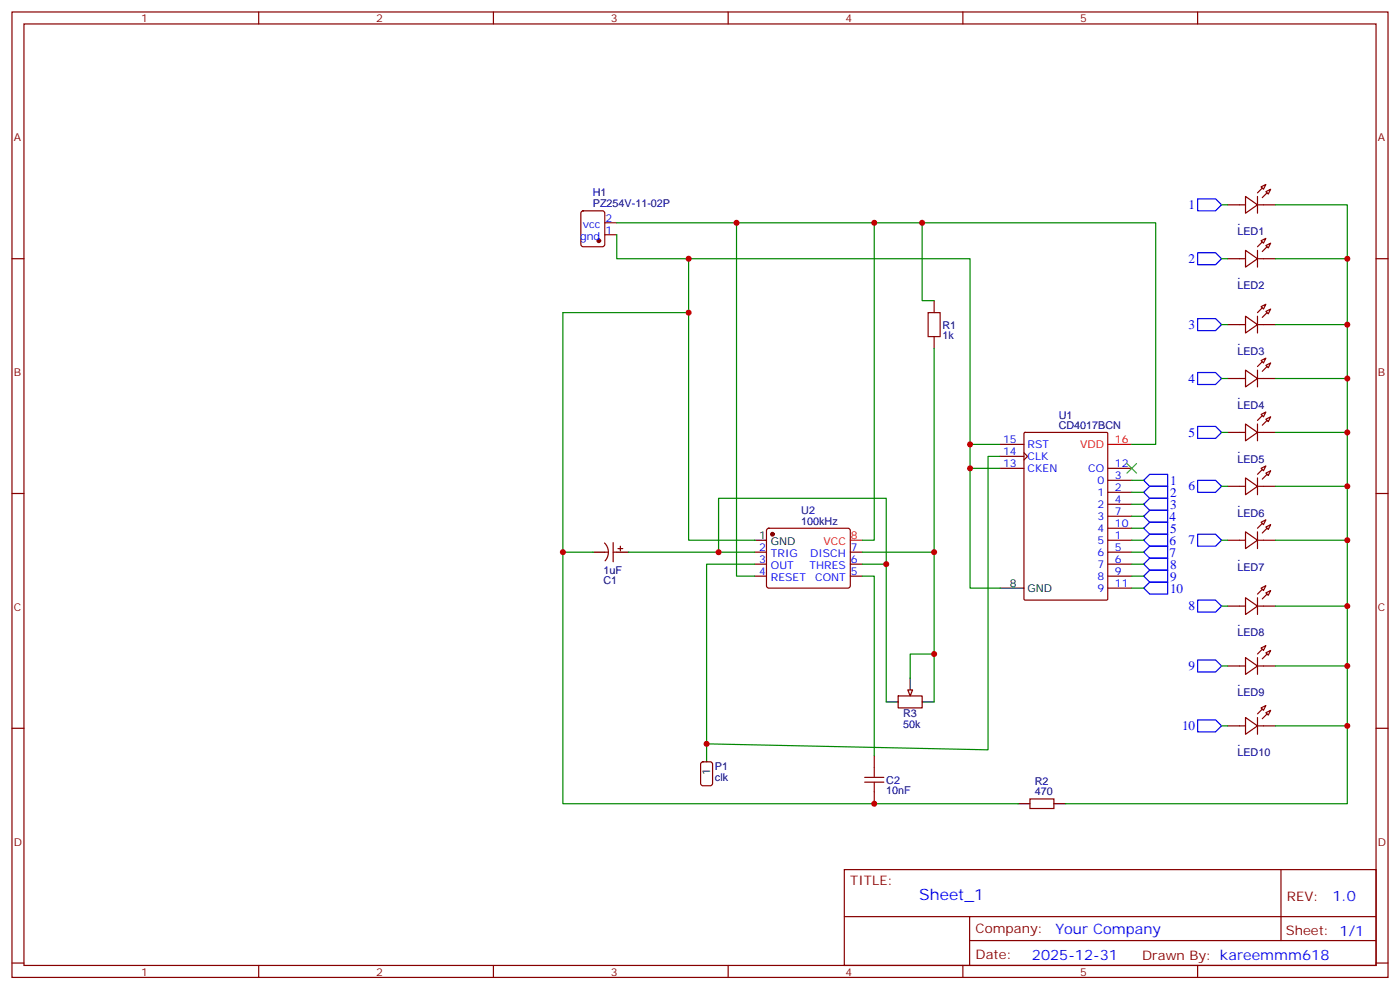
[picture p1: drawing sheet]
<svg xmlns="http://www.w3.org/2000/svg" width="412mm" height="292mm" viewBox="0 0 412 292" stroke-linecap="round" stroke-linejoin="round" font-family="sans-serif">
<g fill="none" stroke="#870000" stroke-width=".35">
<path d="M3.5 3.5h405.4v284.4h-405.4zM7.1 7.1h398.2v277.2h-398.2zM76.2 3.5v3.6M145.3 3.5v3.6M214.5 3.5v3.6M283.6 3.5v3.6M352.8 3.5v3.6M3.5 76.2h3.6M171.3 62.3l.5-.2h5.6l.7 .4 .1 9.5-.5 .6-5.9 .1-.6-.5-.1-9.4zM178.2 69.1h3.5M178.2 65.6h3.5M405.3 76.2h3.6"/>
<path d="M275.2 88.5v3.6M275.2 99.1v3.6M294.6 137.9h7M294.6 130.9h7M294.6 134.4h7M301.6 133.3l1.1 1.1-1.1 1.1M301.7 127.5l.3-.1h24l.3 .1v48.9l-.2 .3h-24.1l-.3-.1zM326.3 137.9h7.1M3.5 145.3h3.6M178.1 159.9a3.8 3.8 0 0 1 .1 5.3M180.6 159.8v5.7M226 155.8l.5-.2h23.3l.5 .2 .2 .5-.1 16.5-.6 .4-23.6-.1-.4-.6v-16.2z"/>
<path d="M326.3 159.1h7.1M326.3 145h7.1M326.3 141.5h7.1M326.3 148.5h7.1M326.3 152h7.1M326.3 155.6h7.1M405.3 145.3h3.6M178.2 162.6h1M180.6 162.6h1.1M182 161.6h1.4M182.7 160.9v1.4M222.2 162.6h3.6"/>
<path d="M222.2 166.2h3.6M222.2 169.7h3.6M250.5 162.6h3.5M250.5 166.2h3.5M250.5 169.7h3.5M326.3 162.6h7.1M326.3 166.2h7.1M326.3 169.7h7.1M326.3 173.2h7.1M3.5 214.5h3.6M264.6 205h7v3.5h-7zM405.3 214.5h3.6"/>
<path d="M206.6 224.6l.5-.2h2.1l.6 .4 .1 5.9-.5 .7h-2.3l-.7-.4v-5.9zM257.5 222.6v3.5M257.5 233.2v3.5M303.4 235.3h7v2.8h-7zM248.7 256.1h156.6v28.2h-156.6zM377.3 256.1v20.9M248.7 270h156.5M285.6 277h119.6M285.6 270v14.1M3.5 283.6h3.6M76.2 284.3v3.6M145.3 284.3v3.6"/>
<path d="M214.5 284.3v3.6M283.6 284.3v3.6M352.8 284.3v3.6M405.3 283.6h3.6"/>
</g>
<path d="M222.2 159.1h3.6M174.6 162.6h3.6M181.7 162.6h3.5M294.6 173.2h7M268.1 199.7v3.5M261.1 206.7h3.5M271.6 206.7h3.6M208.1 220.8v3.6M299.9 236.7h3.5M310.4 236.7h3.6" fill="none" stroke="#000" stroke-width=".35"/>
<path d="M326.3 130.9h7.1M250.5 159.1h3.5" fill="none" stroke="#f00" stroke-width=".35"/>
<g fill="#870000" stroke="#870000" stroke-width=".35">
<circle cx="227.5" cy="157.3" r=".53"/>
<circle cx="176.4" cy="70.9" r=".53"/>
</g>
<path d="M273.4 92.1h3.5v7h-3.5zM254.7 230.4h5.6M254.7 229h5.6M257.5 226.1v2.9M257.5 230.4v2.8" fill="none" stroke="#a10000" stroke-width=".35"/>
<path d="M267.4 203.2h1.4l-.7 1.8z" fill="#f0f0f0" stroke="#870000" stroke-width=".35"/>
<g fill="none" stroke="#870000" stroke-width=".35">
<path d="M366.9 57.9l3.5 2.4-3.5 2.5zM370.4 57.9v4.9M371.5 55l1.4-.7-.7 1.4zM372.9 56.4l1.4-.7-.7 1.5zM361.6 60.3h5.3M361.6 76.2h5.3M366.9 73.7l3.5 2.5-3.5 2.5zM370.4 60.3h5.3M370.4 73.7v5M370.4 76.2h5.3M371.5 70.9l1.4-.7-.7 1.4zM372.9 72.3l1.4-.7-.7 1.4z"/>
<path d="M361.6 95.6h5.3M366.9 93.1l3.5 2.5-3.5 2.5zM370.4 93.1v5M370.4 95.6h5.3M371.5 90.3l1.4-.7-.7 1.4zM372.9 91.7l1.4-.7-.7 1.4zM361.6 111.5h5.3M366.9 109l3.5 2.5-3.5 2.4zM370.4 109v4.9M370.4 111.5h5.3M371.5 106.2l1.4-.7-.7 1.4zM372.9 107.6l1.4-.7-.7 1.4z"/>
<path d="M361.6 127.4h5.3M366.9 124.9l3.5 2.5-3.5 2.4zM370.4 124.9v4.9M370.4 127.4h5.3M371.5 122.1l1.4-.7-.7 1.4zM371.5 137.9l1.4-.7-.7 1.4zM372.9 123.5l1.4-.7-.7 1.4zM372.9 139.3l1.4-.7-.7 1.5zM361.6 143.2h5.3M361.6 159.1h5.3M366.9 140.8l3.5 2.4-3.5 2.5zM366.9 156.6l3.5 2.5-3.5 2.5z"/>
<path d="M370.4 140.8v4.9M370.4 156.6v5M370.4 143.2h5.3M370.4 159.1h5.3M371.5 153.8l1.4-.7-.7 1.4zM372.9 155.2l1.4-.7-.7 1.4zM361.6 178.5h5.3M366.9 176l3.5 2.5-3.5 2.5zM370.4 176v5M370.4 178.5h5.3M371.5 173.2l1.4-.7-.7 1.4zM372.9 174.6l1.4-.7-.7 1.4z"/>
<path d="M361.6 196.1h5.3M366.9 193.7l3.5 2.4-3.5 2.5zM370.4 193.7v4.9M370.4 196.1h5.3M371.5 190.9l1.4-.8-.7 1.5zM372.9 192.3l1.4-.7-.7 1.4zM361.6 213.8h5.3M366.9 211.3l3.5 2.5-3.5 2.5zM370.4 211.3v5M370.4 213.8h5.3M371.5 208.5l1.4-.7-.7 1.4zM372.9 209.9l1.4-.7-.7 1.4z"/>
</g>
<g fill="#870000" stroke="#870000" stroke-width=".35">
<path d="M371.8 58.2l1.4-1.4z"/>
<path d="M370.4 56.8l1.4-1.4z"/>
<path d="M371.8 74.1l1.4-1.4z"/>
<path d="M370.4 72.7l1.4-1.4z"/>
<path d="M371.8 93.5l1.4-1.4z"/>
<path d="M371.8 90.7l-1.4 1.4z"/>
<path d="M371.8 109.4l1.4-1.4z"/>
<path d="M371.8 106.5l-1.4 1.5z"/>
<path d="M371.8 125.2l1.4-1.4z"/>
<path d="M371.8 122.4l-1.4 1.4z"/>
<path d="M371.8 141.1l1.4-1.4z"/>
<path d="M371.8 138.3l-1.4 1.4z"/>
<path d="M371.8 157l1.4-1.4z"/>
<path d="M371.8 154.2l-1.4 1.4z"/>
<path d="M371.8 176.4l1.4-1.4z"/>
<path d="M370.4 175l1.4-1.4z"/>
<path d="M371.8 194l1.4-1.4z"/>
<path d="M370.4 192.6l1.4-1.4z"/>
<path d="M371.8 211.7l1.4-1.4z"/>
<path d="M370.4 210.3l1.4-1.5z"/>
</g>
<g fill="none" stroke="#008700" stroke-width=".35">
<path d="M181.7 65.6h158.7v65.3h-7M181.7 69.1v7.1h104.1v97h8.8M202.8 76.2v82.9h19.4M217 65.6v104.1h5.2M257.5 65.6v93.5h-3.5M271.6 65.6v22.9h3.6M359.8 76.2h1.8M359.8 60.3h1.8M375.7 60.3h21.2v176.4h-82.9M375.7 76.2h21.2M202.8 92.1h-37v70.5M359.8 95.6h1.8"/>
<path d="M375.7 95.6h21.2M275.2 102.7v104M359.8 111.5h1.8M375.7 111.5h21.2M285.8 137.9h8.8M285.8 130.9h8.8M294.6 134.4h-3.6v86.4l-82.9-1.7M359.8 127.4h1.8M375.7 127.4h21.2M333.4 159.1h3.5M333.4 141.5h3.5M333.4 145h3.5"/>
<path d="M333.4 148.5h3.5M333.4 152h3.5M333.4 155.6h3.5M359.8 159.1h1.8M359.8 143.2h1.8M375.7 159.1h21.2M375.7 143.2h21.2M174.6 162.6h-8.8v74.1h134.1M185.2 162.6h37M211.7 162.6v-15.8h49.4v19.4M222.2 166.2h-14.1v54.6M254 169.7h3.5v52.9"/>
<path d="M254 166.2h7.1v40.5M254 162.6h21.2M333.4 162.6h3.5M333.4 166.2h3.5M333.4 169.7h3.5M333.4 173.2h3.5M359.8 178.5h1.8M375.7 178.5h21.2M275.2 192.6h-7.1v7.1M359.8 196.1h1.8M375.7 196.1h21.2M359.8 213.8h1.8"/>
<path d="M375.7 213.8h21.2"/>
</g>
<path d="M332 136.5l2.8 2.8M334.8 136.5l-2.8 2.8" fill="none" stroke="#3c3" stroke-width=".35"/>
<g fill="none" stroke="#00f" stroke-width=".35">
<path d="M352.8 58.6h5.3l1.7 1.7-1.7 1.8h-5.3zM352.8 74.4h5.3l1.7 1.8-1.7 1.8h-5.3zM352.8 93.8h5.3l1.7 1.8-1.7 1.8h-5.3zM352.8 109.7h5.3l1.7 1.8-1.7 1.7h-5.3zM352.8 125.6h5.3l1.7 1.8-1.7 1.7h-5.3zM336.9 155.6l1.8-1.8h5.3v3.5h-5.3zM336.9 148.5l1.8-1.7h5.3v3.5h-5.3zM336.9 141.5l1.8-1.8h5.3v3.5h-5.3zM338.7 157.3h5.3v3.6h-5.3l-1.8-1.8zM338.7 150.3h5.3v3.5h-5.3l-1.8-1.8zM338.7 143.2h5.3v3.6h-5.3l-1.8-1.8zM352.8 157.3h5.3l1.7 1.8-1.7 1.8h-5.3z"/>
<path d="M352.8 141.5h5.3l1.7 1.7-1.7 1.8h-5.3zM336.9 162.6l1.8-1.7h5.3v3.5h-5.3zM338.7 171.4h5.3v3.6h-5.3l-1.8-1.8zM338.7 167.9h5.3v3.5h-5.3l-1.8-1.7zM338.7 164.4h5.3v3.5h-5.3l-1.8-1.7zM352.8 176.7h5.3l1.7 1.8-1.7 1.8h-5.3zM352.8 194.4h5.3l1.7 1.7-1.7 1.8h-5.3zM352.8 212h5.3l1.7 1.8-1.7 1.7h-5.3z"/>
</g>
<g fill="#c00">
<circle cx="257.5" cy="236.7" r=".88"/>
<circle cx="396.9" cy="213.8" r=".88"/>
<circle cx="396.9" cy="196.1" r=".88"/>
<circle cx="396.9" cy="178.5" r=".88"/>
<circle cx="396.9" cy="159.1" r=".88"/>
<circle cx="396.9" cy="143.2" r=".88"/>
<circle cx="396.9" cy="127.4" r=".88"/>
<circle cx="396.9" cy="111.5" r=".88"/>
<circle cx="396.9" cy="95.6" r=".88"/>
<circle cx="396.9" cy="76.2" r=".88"/>
<circle cx="257.5" cy="65.6" r=".88"/>
<circle cx="271.6" cy="65.6" r=".88"/>
<circle cx="208.1" cy="219.1" r=".88"/>
<circle cx="275.2" cy="192.6" r=".88"/>
<circle cx="202.8" cy="76.2" r=".88"/>
<circle cx="165.8" cy="162.6" r=".88"/>
<circle cx="202.8" cy="92.1" r=".88"/>
<circle cx="261.1" cy="166.2" r=".88"/>
<circle cx="211.7" cy="162.6" r=".88"/>
<circle cx="285.8" cy="137.9" r=".88"/>
<circle cx="285.8" cy="130.9" r=".88"/>
<circle cx="217" cy="65.6" r=".88"/>
<circle cx="275.2" cy="162.6" r=".88"/>
</g>
<text font-size="4.6" fill="#00f" x="270.8" y="265.1">Sheet_1</text>
<g font-size="4.2" fill="#00f">
<text x="392.5" y="265.4">1.0</text>
<text x="310.9" y="274.9">Your Company</text>
<text x="304" y="282.7">2025-12-31</text>
</g>
<g font-size="3.9" fill="#00f">
<text x="350.1" y="61.5">1</text>
<text x="350.1" y="77.4">2</text>
<text x="350.1" y="96.8">3</text>
<text x="350.1" y="112.7">4</text>
<text x="350.1" y="128.6">5</text>
<text x="344.7" y="142.8">1</text>
<text x="344.7" y="149.8">3</text>
<text x="344.7" y="146.3">2</text>
<text x="350.1" y="144.4">6</text>
<text x="344.5" y="153.4">4</text>
<text x="344.5" y="160.4">6</text>
<text x="344.7" y="156.9">5</text>
<text x="350.1" y="160.3">7</text>
<text x="344.5" y="163.9">7</text>
<text x="344.7" y="167.5">8</text>
<text x="344.7" y="171">9</text>
<text x="344.7" y="174.5">10</text>
<text x="350.1" y="179.7">8</text>
<text x="350.1" y="197.4">9</text>
<text x="348.2" y="215">10</text>
</g>
<g font-size="3.9" fill="#800">
<text x="250.5" y="260.7">TITLE:</text>
<text x="379.1" y="265.4">REV:</text>
<text x="287.4" y="274.9">Company:</text>
<text x="378.7" y="275.5">Sheet: 1/1</text>
<text x="287.4" y="282.6">Date:</text>
<text x="336.4" y="282.7">Drawn By: kareemmm618</text>
</g>
<g font-size="3.2" fill="#800">
<text x="41.6" y="6.5">1</text>
<text x="110.8" y="6.5">2</text>
<text x="179.9" y="6.5">3</text>
<text x="249.1" y="6.5">4</text>
<text x="318.2" y="6.5">5</text>
<text x="4.1" y="41.6">A</text>
<text x="405.9" y="41.6">A</text>
<text x="4.1" y="110.8">B</text>
<text x="405.9" y="110.8">B</text>
<text x="4.1" y="179.9">C</text>
<text x="405.9" y="179.9">C</text>
<text x="4.1" y="249.1">D</text>
<text x="405.9" y="249.1">D</text>
<text x="41.6" y="287.3">1</text>
<text x="110.8" y="287.3">2</text>
<text x="179.9" y="287.3">3</text>
<text x="249.1" y="287.3">4</text>
<text x="318.2" y="287.3">5</text>
</g>
<g font-size="3.2" fill="#000080">
<text x="174.6" y="57.9">H1</text>
<text x="174.6" y="61">PZ254V-11-02P</text>
<text x="364.5" y="66.3">.</text>
<text x="364.5" y="69.3">LED1</text>
<text x="364.5" y="82.2">.</text>
<text x="364.5" y="85.1">LED2</text>
<text x="277.6" y="99.7">1k</text>
<text x="277.6" y="96.8">R1</text>
<text x="364.5" y="101.6">.</text>
<text x="364.5" y="104.5">LED3</text>
<text x="364.5" y="117.5">.</text>
<text x="311.9" y="123.3">U1</text>
<text x="364.5" y="120.4">LED4</text>
<text x="311.9" y="126.3">CD4017BCN</text>
<text x="364.5" y="133.3">.</text>
<text x="364.5" y="136.3">LED5</text>
<text x="364.5" y="149.2">.</text>
<text x="236" y="154.5">100kHz</text>
<text x="236" y="151.5">U2</text>
<text x="364.5" y="152.2">LED6</text>
<text x="364.5" y="165.1">.</text>
<text x="177.8" y="169">1uF</text>
<text x="177.8" y="171.9">C1</text>
<text x="364.5" y="168">LED7</text>
<text x="364.5" y="184.5">.</text>
<text x="364.5" y="187.4">LED8</text>
<text x="364.5" y="202.1">.</text>
<text x="364.5" y="205.1">LED9</text>
<text x="266" y="214.5">50k</text>
<text x="266" y="211.3">R3</text>
<text x="364.5" y="219.8">.</text>
<text x="210.6" y="226.9">P1</text>
<text x="364.5" y="222.7">LED10</text>
<text x="210.6" y="230.1">clk</text>
<text x="261.1" y="233.8">10nF</text>
<text x="261.1" y="230.8">C2</text>
<text x="304.8" y="231.2">R2</text>
<text x="304.8" y="234.2">470</text>
</g>
<g font-size="3.2" fill="#00f">
<text x="178.3" y="65.3">2</text>
<text x="170.9" y="70.6">gnd</text>
<text x="171.7" y="67">vcc</text>
<text x="178.3" y="68.8">1</text>
<text x="295.5" y="130.5">15</text>
<text x="302.7" y="131.9">RST</text>
<text x="295.5" y="134.1">14</text>
<text x="295.5" y="137.6">13</text>
<text x="302.7" y="135.5">CLK</text>
<text x="328.4" y="137.6">12</text>
<text x="302.7" y="139">CKEN</text>
<text x="320.5" y="139">CO</text>
<text x="323.2" y="142.5">0</text>
<text x="328.4" y="141.1">3</text>
<text x="323.2" y="146.1">1</text>
<text x="323.2" y="149.6">2</text>
<text x="328.4" y="144.6">2</text>
<text x="328.4" y="148.2">4</text>
<text x="323.2" y="153.1">3</text>
<text x="328.4" y="151.7">7</text>
<text x="328.4" y="155.2">10</text>
<text x="323.2" y="160.2">5</text>
<text x="323.2" y="156.6">4</text>
<text x="328.4" y="158.8">1</text>
<text x="223.6" y="162.3">2</text>
<text x="223.6" y="165.8">3</text>
<text x="227.1" y="164">TRIG</text>
<text x="227.1" y="167.6">OUT</text>
<text x="238.4" y="167.6">THRES</text>
<text x="238.6" y="164">DISCH</text>
<text x="250.6" y="165.8">6</text>
<text x="250.6" y="162.3">7</text>
<text x="323.2" y="163.7">6</text>
<text x="323.2" y="167.2">7</text>
<text x="328.4" y="162.3">5</text>
<text x="328.4" y="165.8">6</text>
<text x="223.6" y="169.3">4</text>
<text x="227.1" y="171.1">RESET</text>
<text x="240.1" y="171.1">CONT</text>
<text x="250.6" y="169.3">5</text>
<text x="323.2" y="170.7">8</text>
<text x="328.4" y="169.3">9</text>
<text x="328.4" y="172.9">11</text>
<text x="323.2" y="174.3">9</text>
</g>
<g font-size="3.2" fill="#f00">
<text x="318.2" y="131.9">VDD</text>
<text x="328.4" y="130.5">16</text>
<text x="242.6" y="160.5">VCC</text>
<text x="250.6" y="158.8">8</text>
</g>
<g font-size="3.2">
<text x="223.6" y="158.8">1</text>
<text x="227.1" y="160.5">GND</text>
<text x="297.5" y="172.9">8</text>
<text x="302.7" y="174.3">GND</text>
<text x="209.2" y="228.1" transform="rotate(-90 209.2 228.1)">1</text>
</g>
</svg>
